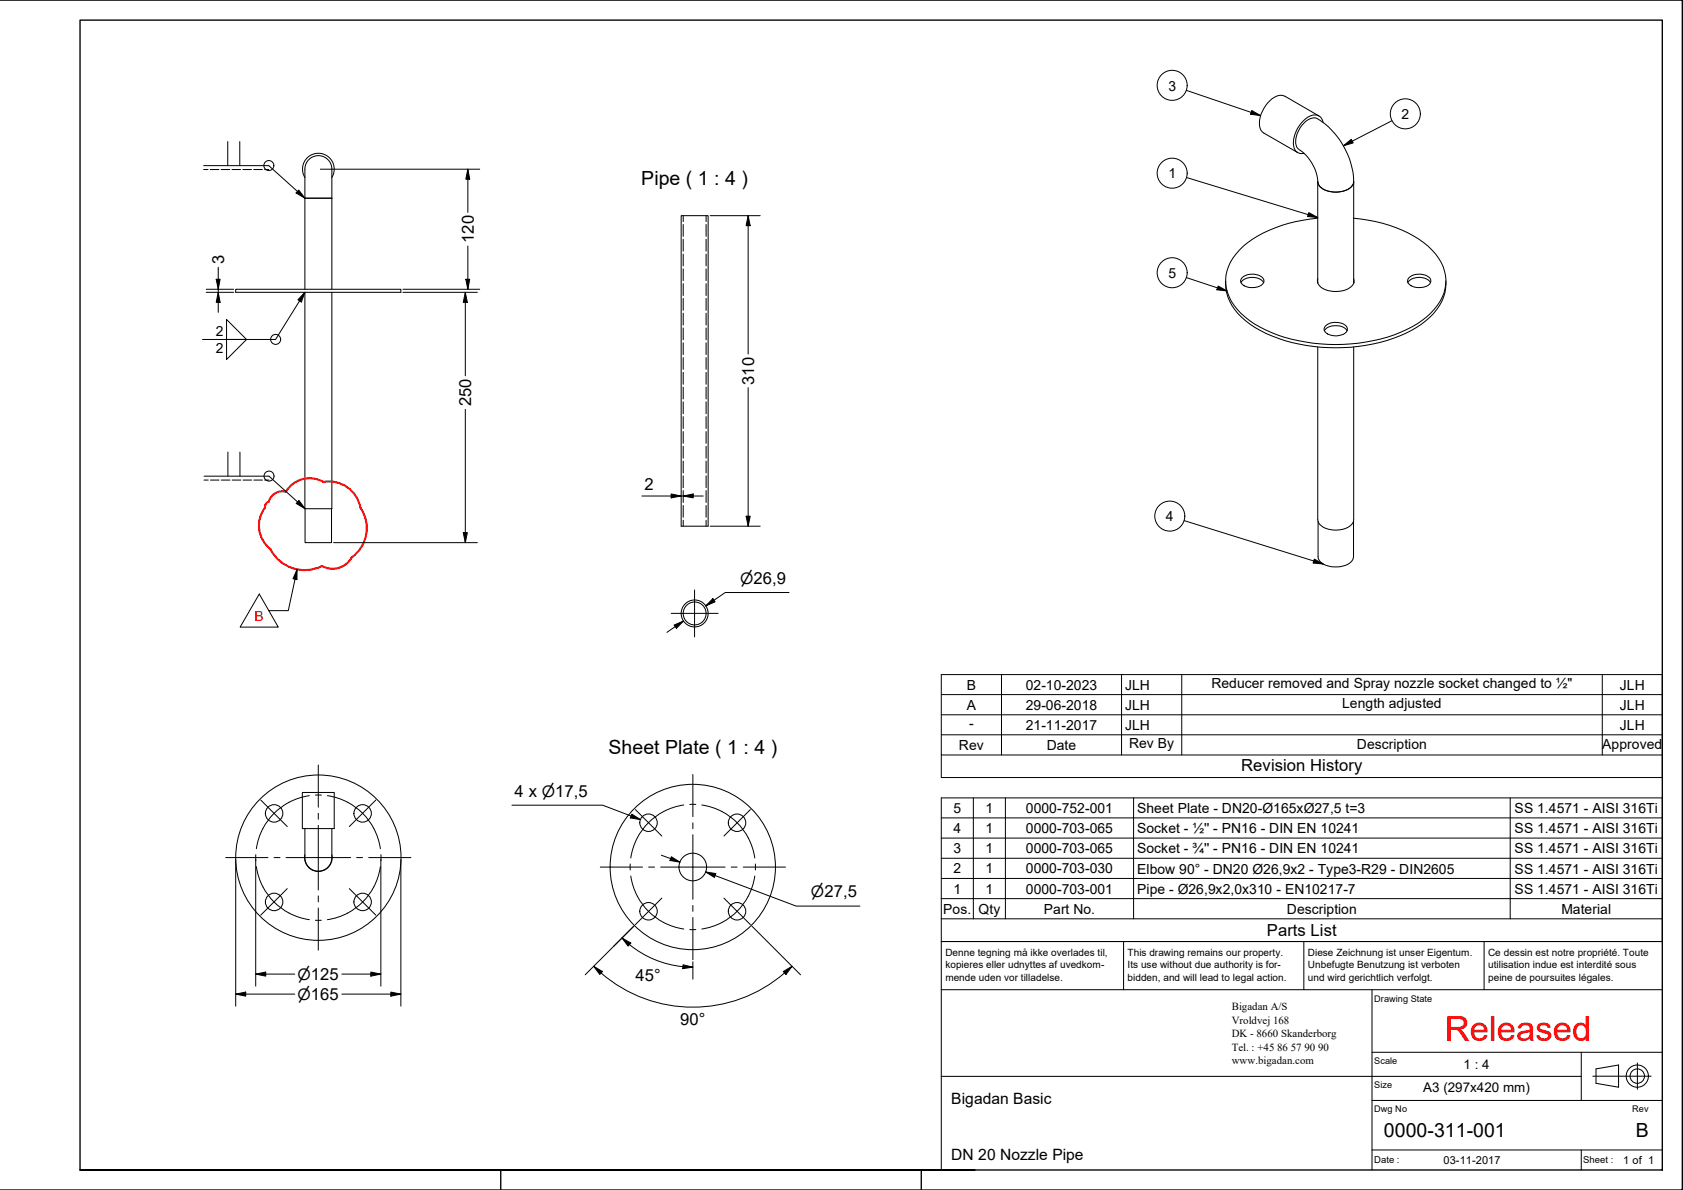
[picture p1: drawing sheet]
<svg xmlns="http://www.w3.org/2000/svg" width="420mm" height="297mm" viewBox="0 0 420 297" stroke-linecap="round" stroke-linejoin="round" font-family="sans-serif">
<!-- layer: Visible -->
<g fill="none" stroke="#000" stroke-width=".25">
<path d="M329.3 28.9l-8.5-4.9a3.8 3.8 0 0 0-4.4 1.7 6.7 6.7 0 0 0-1.6 6.8l.7 .7 8.5 4.9M330.3 30.6a2.26 2.26 0 0 0-1.5-1.9 2.26 2.26 0 0 0-2.3 .5 7.8 7.8 0 0 0-3.4 7.8 2.04 2.04 0 0 0 2.4 1.3M76.1 42.2a3.4 3.4 0 0 1 3.4-3.4 3.4 3.4 0 0 1 3.3 3.4M76.1 49.5h6.7M76.1 42.2v30M76.1 44.3a4 4 0 0 1 3.4-6 4 4 0 0 1 3.3 6M82.8 42.2v30M170.1 53.8h6.7v77.5h-6.7zM329 45.4a3.5 3.5 0 0 0 3.4 2.5 5.1 5.1 0 0 0 5.5-2.1v-.4M329 54.5a33.6 33.6 0 0 0-18.6 7 11 11 0 0 0-3.9 11.6 16.8 16.8 0 0 0 9.4 9.2 43.7 43.7 0 0 0 35.1 0 17.1 17.1 0 0 0 9.5-9.2 10.9 10.9 0 0 0-4-11.6 33.3 33.3 0 0 0-18.6-7M329 45.4a10.9 10.9 0 0 0-4.9-8.3 4.5 4.5 0 0 1 .5-5.2 4.3 4.3 0 0 1 3.9-2.5 19.1 19.1 0 0 1 9.4 16M329 45.4v25.3"/>
<path d="M337.9 45.4v25.3M58.8 72.2h41.3v.8h-41.3zM76.1 73v54M82.8 73v54h-6.7M306 70.1a11.9 11.9 0 0 0 5 10 36.5 36.5 0 0 0 22.5 6.7 38.3 38.3 0 0 0 21.3-5.8 12.7 12.7 0 0 0 6.2-10.9M309.8 70.5a3.8 3.8 0 0 1 5.7 0M310 69.4a4 4 0 0 1 5.3 .1 1.3 1.3 0 0 1-.8 1.9 3.7 3.7 0 0 1-4.7-1l-.1-.4zM329 69.6a2.7 2.7 0 0 0 2.6 2.9 5.9 5.9 0 0 0 6.3-1.6l.1-.4-.1-.9M329 70.4l-.1 .1M337.9 70.4l.1 .1M351.5 70.5a3.8 3.8 0 0 1 5.6 0M351.7 69.4a4.1 4.1 0 0 1 5.3 .1 1.48 1.48 0 0 1-1.4 2.1 3.6 3.6 0 0 1-4.2-1.2z"/>
<path d="M329 86.6v43.1a3.5 3.5 0 0 0 3.4 2.5 5.1 5.1 0 0 0 5.5-2v-43.6M330.6 82.5a3.9 3.9 0 0 1 5.7 0M330.9 81.4a4 4 0 0 1 5.3 .2 1.46 1.46 0 0 1-1.4 2 3.6 3.6 0 0 1-4.2-1.2l-.1-.3zM76.2 127v8.5h6.6v-8.5M329.1 130.2v8.8a3.4 3.4 0 0 0 3.3 2.5 5.8 5.8 0 0 0 5.3-1.7l.2-.8v-8.8M75.5 197.8h7.9v9h-7.9zM76.1 213.4a3.5 3.5 0 0 0 3.4 4.1 3.5 3.5 0 0 0 3.4-4.1M76.1 206.8v7.3a3.4 3.4 0 0 0 3.4 3.4 3.4 3.4 0 0 0 3.3-3.4v-7.3"/>
<circle cx="173.4" cy="153.1" r="2.86"/>
<circle cx="173.4" cy="153.1" r="3.4"/>
<circle cx="68.4" cy="203" r="2.18"/>
<circle cx="79.5" cy="214.1" r="20.6"/>
<circle cx="90.5" cy="203" r="2.18"/>
<circle cx="161.9" cy="205.4" r="2.18"/>
<circle cx="173" cy="216.4" r="3.5"/>
<circle cx="173" cy="216.4" r="20.6"/>
<circle cx="184" cy="205.4" r="2.18"/>
<circle cx="68.4" cy="225.1" r="2.18"/>
<circle cx="90.5" cy="225.1" r="2.18"/>
<circle cx="161.9" cy="227.5" r="2.18"/>
<circle cx="184" cy="227.5" r="2.18"/>
</g>
<!-- layer: Hidden -->
<g fill="none" stroke="#000" stroke-width=".25">
<path d="M170.6 53.8v1.5M170.6 56v3M170.6 59.7v3M176.3 53.8v1.5M176.3 56v3M176.3 59.7v3M170.6 63.4v3M170.6 67.1v2.9M170.6 70.8v3M170.6 74.5v3M170.6 78.2v2.9M176.3 63.4v3"/>
<path d="M176.3 67.1v2.9M176.3 70.8v3M176.3 74.5v3M176.3 78.2v2.9M170.6 81.9v2.9M170.6 85.6v2.9M170.6 89.3v2.9M170.6 92.9v3M170.6 96.6v3M176.3 81.9v2.9M176.3 85.6v2.9M176.3 89.3v2.9"/>
<path d="M176.3 92.9v3M176.3 96.6v3M170.6 100.3v3M170.6 104v3M170.6 107.7v2.9M170.6 111.4v3M170.6 115.1v3M170.6 118.8v2.9M176.3 100.3v3M176.3 104v3M176.3 107.7v2.9M176.3 111.4v3"/>
<path d="M176.3 115.1v3M176.3 118.8v2.9M170.6 122.5v2.9M170.6 126.2v2.9M170.6 129.9v1.4M176.3 122.5v2.9M176.3 126.2v2.9M176.3 129.9v1.4"/>
</g>
<!-- layer: Symbol -->
<g fill="none" stroke="#000" stroke-width=".25">
<path d="M56.9 35.3v6M59.9 35.3v6M296.2 22.5l18.5 6.4M312.5 27.6l2.2 1.3-2.5-.4zM335.4 36.4l2-1.6 .4 .9zM347.5 30.1l-12.1 6.3M50.8 41.3h16.3l9 8.2M50.8 42.3h1.1M52.5 42.3h2.2M55.2 42.3h2.2M57.9 42.3h2.2M60.6 42.3h2.2"/>
<path d="M63.3 42.3h2.2M66 42.3h1.1M74.6 47.4l1.5 2.1-2.2-1.3zM296.2 44.3l32.8 10M326.7 53.1l2.3 1.2-2.6-.3zM56.6 79.7l5 5h-5zM76.1 73l-.9 2.4-.8-.6zM76.1 73l-7.3 11.7h-18.3M296.2 69.3l10.1 3.3M304.1 71.4l2.2 1.2-2.5-.3zM56.6 84.7h5l-5 5zM50.9 118.9h16.2l9.1 8.1"/>
<path d="M50.9 119.8h1.1M52.5 119.8h2.2M55.2 119.8h2.2M56.9 112.8v6.1M58 119.8h2.1M59.9 112.8v6.1M60.7 119.8h2.1M63.4 119.8h2.1M66.1 119.8h1M74.6 124.9l1.6 2.1-2.2-1.3zM295.6 129.9l34.7 10.9M328.1 139.6l2.2 1.2-2.5-.3z"/>
<path d="M64.7 148.3l4.8 8.2h-9.6zM74.2 142.1l-.1 2.6-.9-.2zM74.2 142.1l-2.2 10.3h-4.9M235 173.4h180M235 178.4h180M250 168.4v20.1M280 168.4v20.1M295 168.4v20.1M400 168.4v20.1M235 188.5v5.6h180v-5.6M235 183.4v5.1h180M243 199.2v30.1"/>
<path d="M251 199.2v30.1M283 199.2v30.1M377 199.2v30.1M415 183.4h-180v-15h180v20.1M235 204.2h180M235 209.2h180M235 214.2h180M235 219.3h180M235 224.3h180v-25.1h-180v30.1M235 229.3v5.7h180v-5.7M415 224.3v5h-180"/>
<circle cx="292.6" cy="21.3" r="3.7"/>
<circle cx="350.8" cy="28.4" r="3.7"/>
<circle cx="67.1" cy="41.3" r="1.25"/>
<circle cx="292.6" cy="43.2" r="3.7"/>
<circle cx="292.6" cy="68.1" r="3.7"/>
<circle cx="68.8" cy="84.7" r="1.25"/>
<circle cx="67.2" cy="118.8" r="1.25"/>
<circle cx="292" cy="128.8" r="3.7"/>
</g>
<!-- layer: Border -->
<path d="M0 0h420v297h-420M20 5h395v287h-395zM125 292v5M230 292v5M243.4 292h-223.4h223.4" fill="none" stroke="#000" stroke-width=".34"/>
<!-- layer: Title -->
<g fill="none" stroke="#000" stroke-width=".25">
<path d="M280.5 235v12M325.5 235v12M370.5 235v12M415 235h-180v57M235 247h180M342.5 247v45M235 268.7h159.8M342.5 274.7h72.5M342.5 262.7h72.5M394.8 262.7v12M397.6 268.6h14.6M398.4 266.8l5.7-1v5.6l-5.7-1z"/>
<path d="M408.8 265.3v6.6M342.5 287h72.5M394.8 287v5"/>
<circle cx="408.7" cy="268.6" r="2.77"/>
<circle cx="408.7" cy="268.6" r="1.8"/>
</g>
<!-- layer: Sketch Geometry -->
<path d="M80.7 120.3a7.9 7.9 0 0 1 9.2 6.4 9 9 0 0 1-2.1 12.5 5.4 5.4 0 0 1-7.4 2.1 9.6 9.6 0 0 1-12.9-4.3 7.4 7.4 0 0 1-1.3-10.3 1.16 1.16 0 0 1 .9-1.4 3.5 3.5 0 0 1 4.3-2.6 6.9 6.9 0 0 1 9.3-2.4" fill="none" stroke="#f00" stroke-width=".51"/>
<!-- layer: Symbol -->
<g fill="#000">
<path d="M312.5 27.6l2.2 1.3-2.5-.4z" fill-rule="evenodd"/>
<path d="M335.4 36.4l2-1.6 .4 .9z" fill-rule="evenodd"/>
<path d="M74.6 47.4l1.5 2.1-2.2-1.3z" fill-rule="evenodd"/>
<path d="M326.7 53.1l2.3 1.2-2.6-.3z" fill-rule="evenodd"/>
<path d="M76.1 73l-.9 2.4-.8-.6z" fill-rule="evenodd"/>
<path d="M304.1 71.4l2.2 1.2-2.5-.3z" fill-rule="evenodd"/>
<path d="M74.6 124.9l1.6 2.1-2.2-1.3z" fill-rule="evenodd"/>
<path d="M74.2 142.1l-.1 2.6-.9-.2z" fill-rule="evenodd"/>
<path d="M328.1 139.6l2.2 1.2-2.5-.3z" fill-rule="evenodd"/>
</g>
<!-- layer: Dimension -->
<g fill="none" stroke="#000" stroke-width=".25">
<path d="M80 42.2h39.8M116.8 42.2l.5 2.5h-1zM116.8 42.2v10.8M177.3 53.8h12.5M186.8 53.8l.5 2.5h-1zM186.8 53.8v34.6M51.5 73h6.8M51.5 72.2h6.8M54 69.7h.9l-.4 2.5zM54.5 73l.4 2.5h-.9zM54.5 66.7v11.3M100.6 73h18.6"/>
<path d="M100.6 72.2h19.2M116.2 73l.5 2.5h-1zM116.2 73v20.8M116.3 69.7h1l-.5 2.5zM116.8 61.4v10.8M186.8 96.8v34.5M116.2 102.2v33.3M83.3 135.5h35.9M115.7 133h1l-.5 2.5zM160.2 123.8h15.4M167.6 123.3l2.5 .5-2.5 .5zM170.6 123.8l2.5-.5v1z"/>
<path d="M177.3 131.3h12.5M186.3 128.8h1l-.5 2.5zM168.3 156l2.3-1-1.7 1.8zM170.6 155l-4.1 2.8M178 149.4l.5 .8-2.3 1zM197 147.9h-15.9l-4.9 3.3 2.1-1.4M58.8 214.6v36.5M63.8 214.6v31.6M95.1 214.6v31.6M100.1 214.6v36.5M127.8 201h22.7l9.4 3.6M157.7 203.2l2.2 1.4-2.5-.4z"/>
<path d="M165.1 213.5l4.7 1.7M167.6 213.9l2.2 1.3-2.5-.4zM176.2 217.7l2.5 .3-.3 1zM178.5 218.5l-2.3-.8 22.6 8.5h15.9M155.3 234.1l2.2 1.3-.7 .8zM155.3 234.1a25.2 25.2 0 0 0 15.2 7.2M158.2 231.2l-12.1 12.1M187.7 231.2l12.2 12.1M58.8 248.1l2.5-.5v1.1zM58.8 248.1h14.8M63.8 243.1l2.5-.5v1.1zM63.8 243.1h9.8"/>
<path d="M85.3 248.1h14.8M85.3 243.1h9.8M92.6 242.6l2.5 .5-2.5 .6zM97.6 247.6l2.5 .5-2.5 .6zM148.2 241.2l2.2 1.3-.7 .7zM148.2 241.2l1.9 1.7M150 242.9a35 35 0 0 0 45.9 0M170.5 241.3l2.5 .1M170.5 240.8l2.5 .6-2.6 .4zM173 240.1v4.3M195.5 242.5l2.2-1.3-1.5 2zM197.7 241.2l-1.8 1.7"/>
</g>
<g fill="#000">
<path d="M116.8 42.2l.5 2.5h-1z" fill-rule="evenodd"/>
<path d="M186.8 53.8l.5 2.5h-1z" fill-rule="evenodd"/>
<path d="M54 69.7h.9l-.4 2.5z" fill-rule="evenodd"/>
<path d="M54.5 73l.4 2.5h-.9z" fill-rule="evenodd"/>
<path d="M116.3 69.7h1l-.5 2.5z" fill-rule="evenodd"/>
<path d="M116.2 73l.5 2.5h-1z" fill-rule="evenodd"/>
<path d="M115.7 133h1l-.5 2.5z" fill-rule="evenodd"/>
<path d="M167.6 123.3l2.5 .5-2.5 .5z" fill-rule="evenodd"/>
<path d="M170.6 123.8l2.5-.5v1z" fill-rule="evenodd"/>
<path d="M186.3 128.8h1l-.5 2.5z" fill-rule="evenodd"/>
<path d="M168.3 156l2.3-1-1.7 1.8z" fill-rule="evenodd"/>
<path d="M178 149.4l.5 .8-2.3 1z" fill-rule="evenodd"/>
<path d="M157.7 203.2l2.2 1.4-2.5-.4z" fill-rule="evenodd"/>
<path d="M167.6 213.9l2.2 1.3-2.5-.4z" fill-rule="evenodd"/>
<path d="M176.2 217.7l2.5 .3-.3 1z" fill-rule="evenodd"/>
<path d="M155.3 234.1l2.2 1.3-.7 .8z" fill-rule="evenodd"/>
<path d="M58.8 248.1l2.5-.5v1.1z" fill-rule="evenodd"/>
<path d="M63.8 243.1l2.5-.5v1.1z" fill-rule="evenodd"/>
<path d="M92.6 242.6l2.5 .5-2.5 .6z" fill-rule="evenodd"/>
<path d="M97.6 247.6l2.5 .5-2.5 .6z" fill-rule="evenodd"/>
<path d="M148.2 241.2l2.2 1.3-.7 .7z" fill-rule="evenodd"/>
<path d="M170.5 240.8l2.5 .6-2.6 .4z" fill-rule="evenodd"/>
<path d="M195.5 242.5l2.2-1.3-1.5 2z" fill-rule="evenodd"/>
</g>
<!-- layer: Center Mark -->
<g fill="none" stroke="#000" stroke-width=".25">
<path d="M167.6 153.1h11.7M173.4 147.3v11.7M65.1 199.7l6.6 6.6M79.5 191v10.5M93.8 199.7l-6.6 6.6M173 193.3v10.6M56.3 214.1h10.6M68.4 214.1h1.5M71.4 214.1h16.1M79.5 203v1.5M79.5 206v16.2M89 214.1h1.5"/>
<path d="M92 214.1h10.6M149.9 216.4h10.5M158.6 202.1l6.6 6.6M161.9 216.4h1.5M164.9 216.4h16.1M173 205.4v1.5M173 208.4v16.1M182.5 216.4h1.5M185.5 216.4h10.6M187.3 202.1l-6.6 6.6M71.7 221.8l-6.6 6.6M79.5 223.6v1.5"/>
<path d="M79.5 226.6v10.6M87.2 221.8l6.6 6.6M165.2 224.2l-6.6 6.6M173 226v1.5M173 229v10.6M180.7 224.2l6.6 6.6"/>
</g>
<!-- layer: Centerline -->
<g fill="none" stroke="#000" stroke-width=".25">
<path d="M77.2 198.6a15.6 15.6 0 0 0-13.2 13.2M78.7 198.5h1.5M81.7 198.6a15.6 15.6 0 0 1 13.3 13.2M63.9 213.3v1.5M64 216.3a15.6 15.6 0 0 0 13.2 13.3M95 216.3a15.6 15.6 0 0 1-13.3 13.3M95.1 213.3v1.5M157.3 215.7v1.5M157.5 218.7a15.6 15.6 0 0 0 13.2 13.2M170.7 200.9a15.6 15.6 0 0 0-13.2 13.3M172.2 200.8h1.5M175.2 200.9a15.6 15.6 0 0 1 13.2 13.3"/>
<path d="M188.4 218.7a15.6 15.6 0 0 1-13.2 13.2M188.6 215.7v1.5M78.7 229.7h1.5M172.2 232h1.5"/>
</g>
<text font-size="8.6" fill="#f00" x="360.7" y="259.7">Released</text>
<g font-size="4.9">
<text x="160.1" y="46.3">Pipe ( 1 : 4 )</text>
<text x="151.9" y="188.3">Sheet Plate ( 1 : 4 )</text>
<text x="345.5" y="283.7">0000-311-001</text>
<text x="408.4" y="283.8">B</text>
</g>
<g font-size="4.1">
<text x="56" y="66" transform="rotate(-90 56 66)">3</text>
<text x="118.3" y="60.7" transform="rotate(-90 118.3 60.7)">120</text>
<text x="117.6" y="101.5" transform="rotate(-90 117.6 101.5)">250</text>
<text x="188.3" y="96.1" transform="rotate(-90 188.3 96.1)">310</text>
<text x="160.9" y="122.4">2</text>
<text x="309.9" y="192.3">Revision History</text>
<text x="128.5" y="198.8">4 x ⌀17,5</text>
<text x="316.3" y="233.7">Parts List</text>
<text x="158.6" y="245">45°</text>
<text x="169.8" y="255.9">90°</text>
</g>
<g font-size="3.9">
<text x="184.8" y="145.7">⌀26,9</text>
<text x="202.4" y="224">⌀27,5</text>
<text x="74.3" y="244.6">⌀125</text>
<text x="74.3" y="249.6">⌀165</text>
<text x="237.5" y="275.5">Bigadan Basic</text>
<text x="237.5" y="289.5">DN 20 Nozzle Pipe</text>
</g>
<g font-size="3.5">
<text x="291.7" y="22.6">3</text>
<text x="349.9" y="29.7">2</text>
<text x="291.7" y="44.5">1</text>
<text x="291.7" y="69.3">5</text>
<text x="53.8" y="84">2</text>
<text x="53.8" y="88">2</text>
<text x="291.1" y="130.1">4</text>
<text x="241.3" y="172.1">B</text>
<text x="256.1" y="172.1">02-10-2023</text>
<text x="280.9" y="172.1">JLH</text>
<text x="302.4" y="171.8">Reducer removed and Spray nozzle socket changed to ½&quot;</text>
<text x="404.4" y="172.1">JLH</text>
<text x="241.3" y="177.2">A</text>
<text x="256.1" y="177.2">29-06-2018</text>
<text x="280.9" y="177.1">JLH</text>
<text x="335.1" y="176.8">Length adjusted</text>
<text x="404.4" y="177.1">JLH</text>
<text x="241.9" y="181.8">-</text>
<text x="256.1" y="182.1">21-11-2017</text>
<text x="280.9" y="182.1">JLH</text>
<text x="404.4" y="182.1">JLH</text>
<text x="239.4" y="187.1">Rev</text>
<text x="261.3" y="187.1">Date</text>
<text x="281.9" y="186.8">Rev By</text>
<text x="338.8" y="186.8">Description</text>
<text x="400" y="186.8">Approved</text>
<text x="238" y="202.9">5</text>
<text x="246" y="202.9">1</text>
<text x="256.1" y="202.9">0000-752-001</text>
<text x="283.9" y="203">Sheet Plate - DN20-Ø165xØ27,5 t=3</text>
<text x="378.1" y="202.9">SS 1.4571 - AISI 316Ti</text>
<text x="238" y="207.9">4</text>
<text x="246" y="208">1</text>
<text x="256.1" y="208">0000-703-065</text>
<text x="283.9" y="208">Socket - ½'' - PN16 - DIN EN 10241</text>
<text x="378.1" y="208">SS 1.4571 - AISI 316Ti</text>
<text x="238" y="213">3</text>
<text x="246" y="213">1</text>
<text x="256.1" y="213">0000-703-065</text>
<text x="283.9" y="213">Socket - ¾'' - PN16 - DIN EN 10241</text>
<text x="378.1" y="213">SS 1.4571 - AISI 316Ti</text>
<text x="238" y="218">2</text>
<text x="246" y="218">1</text>
<text x="256.1" y="218">0000-703-030</text>
<text x="283.9" y="218">Elbow 90° - DN20 Ø26,9x2 - Type3-R29 - DIN2605</text>
<text x="378.1" y="218">SS 1.4571 - AISI 316Ti</text>
<text x="238" y="223">1</text>
<text x="246" y="223">1</text>
<text x="256.1" y="223">0000-703-001</text>
<text x="283.9" y="223.1">Pipe - Ø26,9x2,0x310 - EN10217-7</text>
<text x="378.1" y="223.1">SS 1.4571 - AISI 316Ti</text>
<text x="235.5" y="228.1">Pos.</text>
<text x="244.3" y="228.1">Qty</text>
<text x="260.6" y="228.1">Part No.</text>
<text x="321.3" y="228.1">Description</text>
<text x="389.8" y="228.1">Material</text>
</g>
<text font-size="3.5" fill="#f00" x="63.5" y="155.1">B</text>
<g font-size="3.3">
<text x="365.4" y="266.9">1 : 4</text>
<text x="355.3" y="272.5">A3 (297x420 mm)</text>
</g>
<g font-size="2.8">
<text x="360.3" y="290.5">03-11-2017</text>
<text x="405.3" y="290.5">1 of 1</text>
</g>
<g font-size="2.7">
<text x="307.5" y="252">Bigadan A/S</text>
<text x="307.5" y="255.5">Vroldvej 168</text>
<text x="307.5" y="262.3">Tel. : +45</text>
<text x="307.5" y="258.9">DK - 8660 Skanderborg</text>
<text x="318.9" y="262.3">86</text>
<text x="322.2" y="262.3">57</text>
<text x="325.6" y="262.3">90</text>
<text x="329.1" y="262.3">90</text>
<text x="307.5" y="265.7">www.bigadan.com</text>
</g>
<g font-size="2.5">
<text x="236" y="238.5">Denne tegning må ikke overlades til,</text>
<text x="281.5" y="238.5">This drawing remains our property.</text>
<text x="326.5" y="238.5">Diese Zeichnung ist unser Eigentum.</text>
<text x="371.5" y="238.5">Ce dessin est notre propriété. Toute</text>
<text x="236" y="241.6">kopieres eller udnyttes af uvedkom-</text>
<text x="236" y="244.8">mende uden vor tilladelse.</text>
<text x="281.5" y="244.8">bidden, and will lead to legal action.</text>
<text x="281.5" y="241.6">Its use without due authority is for-</text>
<text x="326.5" y="241.6">Unbefugte Benutzung ist verboten</text>
<text x="326.5" y="244.8">und wird gerichtlich verfolgt.</text>
<text x="371.5" y="241.6">utilisation indue est interdité sous</text>
<text x="371.5" y="244.8">peine de poursuites légales.</text>
</g>
<g font-size="2.4">
<text x="343.1" y="290.4">Date :</text>
<text x="395.2" y="290.4">Sheet :</text>
</g>
<g font-size="2.3">
<text x="343.1" y="250">Drawing State</text>
<text x="343.1" y="265.7">Scale</text>
<text x="343.1" y="271.7">Size</text>
<text x="343.1" y="277.7">Dwg No</text>
<text x="407.5" y="277.7">Rev</text>
</g>
</svg>
